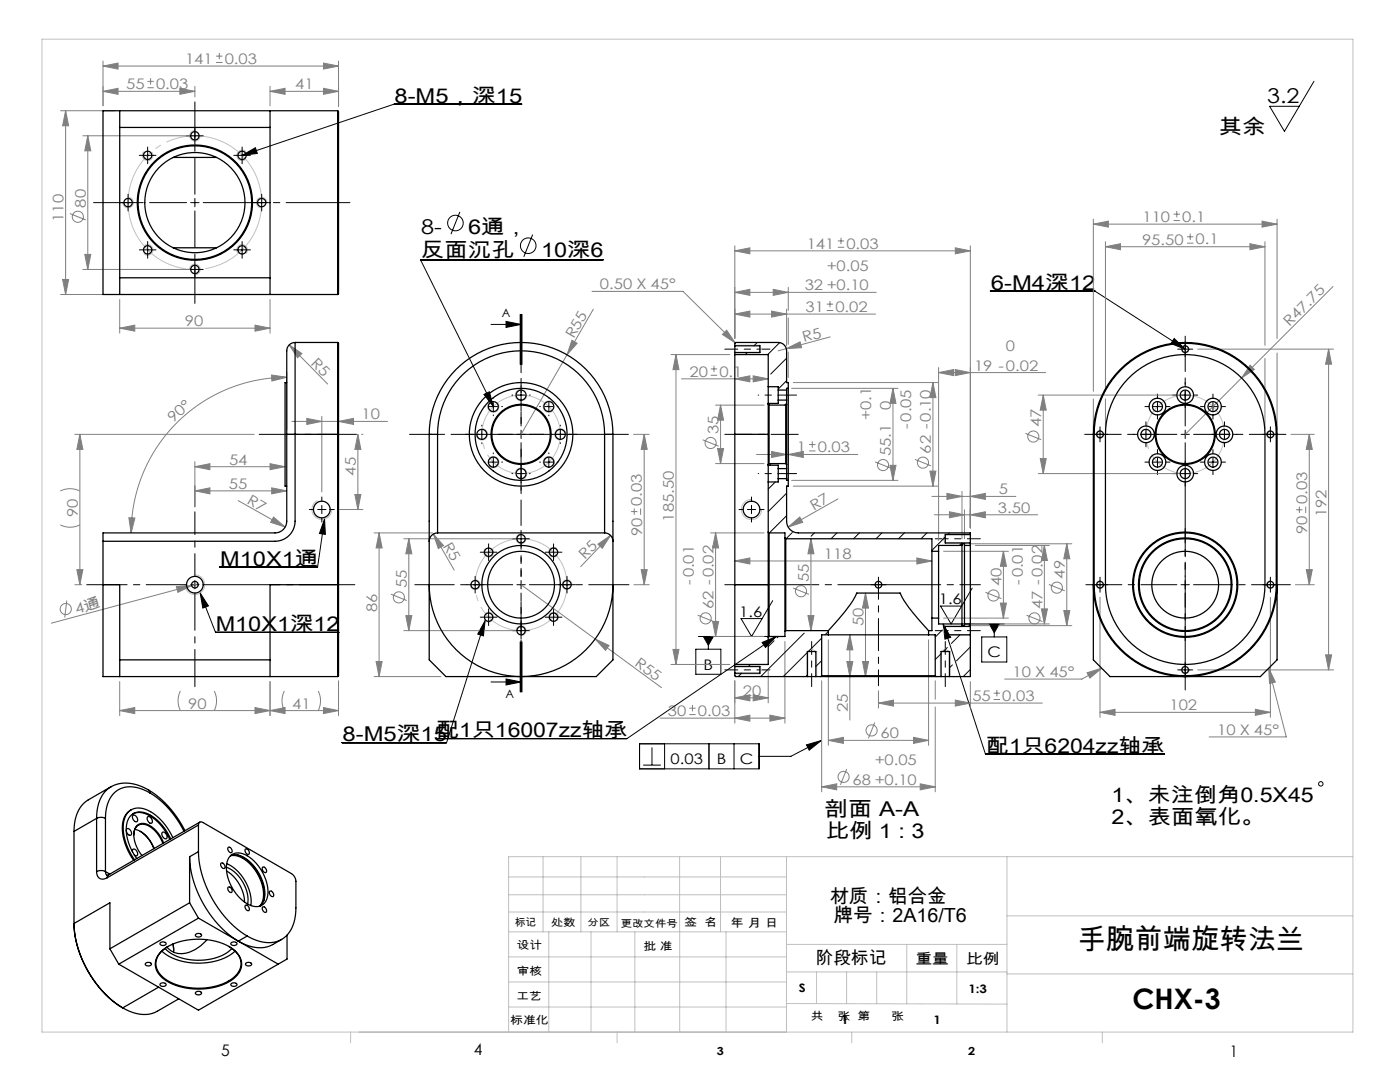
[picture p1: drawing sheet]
<svg xmlns="http://www.w3.org/2000/svg" width="279mm" height="216mm" viewBox="0 0 279 216" stroke-linecap="round" stroke-linejoin="round" font-family="sans-serif">
<g fill="none" stroke="#808080" stroke-width=".2">
<path d="M20.6 18.2l3-.6v1.2zM20.6 18.2h18.3M20.6 13.2l3-.6v1.2zM20.6 12.2v8.9M20.6 13.2h47M29.4 17.5h1.3M29.4 16.2h1.3M30.1 15.6v1.3M35.9 17.6l3 .6-3 .6zM38.9 17.2v2.1M43.1 12.5h1.3M43.1 11.2h1.3"/>
<path d="M43.8 10.6v1.2M53.9 18.2l3-.6v1.2zM53.9 18.2h13.7M53.9 17.2v3.9M64.6 17.6l3 .6-3 .6zM64.6 12.6l3 .6-3 .6zM67.6 12.2v9.1M12.1 22.1h10.8M13.1 22.1v36.7M13.1 22.1l.6 3h-1.2zM16.5 27.1h21.4M17.5 27.1l.6 3h-1.2z"/>
<path d="M17.5 27.1v26.7M12.1 58.8h10.8M12.5 55.8h1.2l-.6 3zM13.9 42.6l3.2 1.3M16.5 53.8h21.4M16.9 50.8h1.2l-.6 3zM23.9 59.8v6.7M53.9 59.8v6.7M118.1 58.1h18.2l10.4 10.3M146.6 58.3l3-.6v1.2zM146.6 58.3h28.3M146.6 50.1l3-.6v1.2z"/>
<path d="M146.6 49.1v18.4M146.6 50.1h47M154.3 57.7l3 .6-3 .6zM157.3 57.3v4.6M167.2 49.3h1.3M167.2 48.1h1.3M167.8 47.4v1.3M190.6 49.5l3 .6-3 .6zM193.6 49.1v56.2M218.2 44.7l3-.6v1.2zM218.2 43.7v34.4M218.2 44.7h36.7"/>
<path d="M220.6 49.2l3-.6v1.2zM220.6 48.2v29.9M220.6 49.2h31.8M234.2 44h1.3M234.2 42.7h1.3M234.8 42.1v1.3M236.9 48.5h1.3M236.9 47.2h1.3M237.5 46.6v1.3M249.4 48.6l3 .6-3 .6zM251.9 44.1l3 .6-3 .6zM252.4 48.2v20.7"/>
<path d="M254.9 43.7v23.9M266 57.2l-29.5 29.5M23.9 65.5l3-.6v1.2zM23.9 65.5h30M50.9 64.9l3 .6-3 .6zM54.2 74.8l3 .5-2.9 .7zM57.2 75.3a31.1 31.1 0 0 0-31 31M57.2 74.3v11.4M57.7 68.8l2.5 1.7-.8 .9zM57.7 68.8l7.7 7.8M114.1 67.9l1.1 .6-2 2.3zM118.4 61.7l-14.4 25"/>
<path d="M133.9 70.8h11.7M134.9 70.8l.6 3h-1.2zM134.9 70.8v61.8M136 75.6h17.3M141.9 74.9h1.2M141.9 73.6h1.2M142.5 73v1.2M145 65.9l1.7 2.5-2.5-1.7zM146.6 62.7l3-.6v1.2zM146.6 75.6l3-.6v1.2zM146.6 62.7h28.1M150.3 75l3 .6-3 .6z"/>
<path d="M154 62.1l3 .6-3 .6zM156.9 69.6l2.8-1.4 .3 1.2zM157 61.7v7.3M157.3 63.4v5.3M157.3 70.2v5.1M158 77.5h21.2M158.3 76.3h28.9M165 62h1.3M165 60.7h1.3M165.6 60.1v1.2M165.7 67.2l-10.4 2.8M178.2 77.5v18.4"/>
<path d="M178.2 77.5l.6 3h-1.2zM186.2 76.3l.6 3h-1.2zM186.2 76.3v20.7M187.3 74.3l3-.6v1.2zM187.3 73.3v34.5M187.3 74.3h21.4M190.6 73.7l3 .6-3 .6zM207.2 78.8h28.3M208.2 78.8l.6 3h-1.2zM208.2 78.8v15.7M218.2 79.6v6.1M220.6 79.6v6.1"/>
<path d="M239 69.7h27.2M249.5 72.9l.8 .8-2.5 1.7zM252.4 71.5v14.2M254.9 70.4v15.3M265.2 69.7l.6 3h-1.2zM265.2 69.7v64M12 98a4.4 4.4 0 0 1 3.9 0M14.9 86.7h35.8M15.9 86.7v30M15.9 86.7l.6 3h-1.2zM38.9 93.1l3-.6v1.2zM38.9 97.9l3-.6v1.2z"/>
<path d="M38.9 92.1v9M38.9 93.1h18M38.9 97.9h18.3M47.5 99.9l9.4 5.3M53.9 92.5l3 .6-3 .6zM54.2 97.3l3 .6-3 .6zM58.2 84.1h19.1M61.2 83.5l3 .6-3 .6zM64.2 83.1v15.1M67.6 84.1l3-.6v1.2zM70.8 98.7h1.2l-.6 3zM71.4 86.7l.6 3h-1.2z"/>
<path d="M71.4 86.7v15M72.2 86.7h.2M126.4 86.7h3.2M128.6 86.7v30M128.6 86.7l.6 3h-1.2zM140.2 87.8l3.2 1.2M142.8 80.8h9.7M142.8 92.5h9.7M143.2 89.5h1.2l-.6 3zM143.8 80.8v11.7M143.8 80.8l.6 3h-1.2zM151 90.7h20.2"/>
<path d="M154 90.1l3 .6-3 .6zM157.3 90.7l3-.6v1.2zM158 95.9h21.2M158.3 97h28.9M161.5 90h1.2M161.5 88.7h1.2M162.1 88.1v1.2M167.2 99.6l-9.9 5.6M174.6 92.2l3.2 1.2M177.6 92.9h1.2l-.6 3zM182.6 91.7l3.2 1.2M185.6 94h1.2l-.6 3z"/>
<path d="M186 99.1h16.7M189 98.5l3 .6-3 .6zM192 98.1v9.4M193.6 99.1l3-.6v1.2zM204.6 86.5l3.2 1.2M207.2 94.5h28.3M207.6 91.5h1.2l-.6 3zM257.6 86.7h4.7M261.3 86.7l.6 3h-1.2zM261.3 86.7v30M12 104.7a4.4 4.4 0 0 0 3.9 0M13.3 119.8l-.4 3.4"/>
<path d="M14.9 116.7h1.4M15.3 113.7h1.2l-.6 3zM25.7 103.3l1.2 .1-.7 2.9zM35.2 117l3-.2-2.7 1.4zM38.2 116.8l-28 7.5M39.5 116.5l-1.3 .3M54.6 103.2l2.3 2-2.9-1zM67.7 101.7h4.7M74.7 106.3h11.6M75.7 106.3l.6 3h-1.2zM75.7 106.3v28.7M78 118.6l3.2 1.2"/>
<path d="M80.6 107.5h22.4M81.6 107.5l.6 3h-1.2zM81.6 107.5v18.3M86.5 106.6l2 2.3-1 .6zM86.5 106.6l4.2 7.2M104 116.7l28 20.5M119.3 108.6l2.5-1.8-1.6 2.6zM121.8 106.8l-5.9 6.3M125.9 102.1h1.3M126.5 116.7h3.1M126.6 101.4v1.3M127.8 101.4v1.3"/>
<path d="M128 113.7h1.2l-.6 3zM141.8 106.3h10.7M142.8 106.3v20.7M142.8 106.3l.6 3h-1.2zM146.6 111.9l3-.6v1.2zM146.6 111.9h39.4M157.3 105.2l2.3-2 .6 1zM158.3 117.3l3.1 1.3M161.8 107.5l.6 3h-1.2zM161.8 107.5v18.3M172.7 118.3l.6 3h-1.2zM172.7 118.3v16.7"/>
<path d="M183 111.3l3 .6-3 .6zM186.5 102.7h20.6M188.3 110h13M189.5 102.1l3 .6-3 .6zM192.5 101.7v5.8M193.5 108.5h20.4M193.6 102.7l3-.6v1.2zM194.6 108.8h14.8M196.7 118.2l3.2 1.3M200.3 110l.6 3h-1.2zM200.3 110v13.3M208.4 108.8v15.7"/>
<path d="M208.4 108.8l.6 3h-1.2zM209.3 116.6l3.2 1.3M212.9 108.5l.6 3h-1.2zM212.9 108.5v16.3M219.5 119.2v23.9M253.5 119.2v23.9M258.5 116.7h3.8M258.7 101.7h1.2M259.3 101.1v1.3M260.6 101.1v1.3M260.7 113.7h1.2l-.6 3zM23.9 136v6.8"/>
<path d="M36 137.9a4.4 4.4 0 0 0 0 3.9M42.8 137.9a4.4 4.4 0 0 1 0 3.9M53.9 136v6.8M56.7 137.9a4.4 4.4 0 0 0 0 3.9M63.5 137.9a4.4 4.4 0 0 1 0 3.9M67.6 135.8v7M74.7 135h13.3M75.1 132h1.2l-.6 3zM80.6 125.8h22.4M81 122.8h1.2l-.6 3zM118.8 127.5l2.8 1.3-.8 1zM133.9 132.6h11.7"/>
<path d="M134.3 129.6h1.2l-.6 3zM139.2 122.8l3.2 1.2M141.8 127h10.7M142.2 124h1.2l-.6 3zM146.6 135.8v8.5M146.6 139.2l3-.6v1.2zM146.6 139.2h6.7M150.3 138.6l3 .6-3 .6zM153.3 133.6v6.6M156.6 128v16.3M161.2 122.8h1.2l-.6 3zM164 135.8v22.2"/>
<path d="M164.8 135h5.8M165.3 127.7v21M169 132h1.2l-.6 3zM169.6 126.7l.6 3h-1.2zM169.6 126.7v17M172.1 132h1.2l-.6 3zM175.3 137.8v3.5M185.3 127.7v21M186.6 135.8v3.7M188.3 123.3h13M190.6 139.7l3 .6-3 .6zM193.5 124.8h20.4"/>
<path d="M193.6 136v5.3M194.6 124.5h14.8M198.3 139.6h1.3M198.3 138.3h1.3M198.9 137.7v1.2M199.7 120.3h1.2l-.6 3zM204.9 122.8l3.1 1.2M207.8 121.5h1.2l-.6 3zM212.3 121.8h1.2l-.6 3zM216.9 134.2l3-.9-2.4 2zM219.9 133.3l-4 2.2h-15.4M239 133.7h27.2"/>
<path d="M253.2 133.3l1.3 2.8-1.1 .3zM253.2 133.3l3.5 13.7h-15.4M264.6 130.7h1.2l-.6 3zM23.9 141.8h43.7M23.9 141.8l3-.6v1.2zM50.9 141.2l3 .6-3 .6zM53.9 141.8l3-.6v1.2zM64.6 141.2l3 .6-3 .6zM131.7 143.3h24.9M137.6 142.6h1.2M137.6 141.3h1.2M138.2 140.7v1.2"/>
<path d="M146.6 143.3l3-.6v1.2zM153.6 142.7l3 .6-3 .6zM164 157l3-.6v1.2zM164 157h22.6M165.3 147.7l3-.6v1.2zM165.3 147.7h20M169 153.4l-1.3 3.2M174.6 144.2l-1.3 3.1M175.3 140.3l3-.6v1.2zM175.3 140.3h32.7M182.3 147.1l3 .6-3 .6zM183.6 156.4l3 .6-3 .6z"/>
<path d="M186.6 141.1v16.9M219.5 142.1l3-.6v1.2zM219.5 142.1h34M250.5 141.5l3 .6-3 .6z"/>
<circle cx="15.5" cy="43.3" r="1.11"/>
<circle cx="141.8" cy="88.4" r="1.11"/>
<circle cx="176.2" cy="92.8" r="1.11"/>
<circle cx="184.2" cy="92.3" r="1.11"/>
<circle cx="206.2" cy="87.1" r="1.11"/>
<circle cx="79.6" cy="119.2" r="1.11"/>
<circle cx="159.9" cy="118" r="1.11"/>
<circle cx="198.3" cy="118.8" r="1.11"/>
<circle cx="210.9" cy="117.3" r="1.11"/>
<circle cx="13.1" cy="121.5" r="1.11"/>
<circle cx="140.8" cy="123.4" r="1.11"/>
<circle cx="206.4" cy="123.4" r="1.11"/>
<circle cx="168.4" cy="155" r="1.11"/>
<circle cx="173.9" cy="145.7" r="1.11"/>
</g>
<g fill="none" stroke="#000" stroke-width=".2">
<path d="M262.2 16.2l-5.9 10-2.9-5h5.9M25.6 39.6v1.7M28.6 31h1.7M29.5 30.2v1.6M38.1 27.1h1.6M38.9 26.3v1.6M38.9 39.6v1.7M47.5 31h1.7M48.3 31l2.7-1.5 .4 1.1zM48.3 30.2v1.6M52.2 39.6v1.7M104.1 20.8h-25.4l-30.4 10.2"/>
<path d="M24.7 40.4h1.7M28.6 49.9h1.7M29.5 49v1.7M38.1 40.4h1.6M38.1 53.8h1.6M38.9 52.9v1.7M47.5 49.9h1.7M48.3 49v1.7M51.4 40.4h1.7M91.8 42.3l-1.8 4.4M106.3 46.8l-1.8 4.5M120.4 51.8h-36.5l14.6 29.3"/>
<path d="M197.6 58.1h20.9l18 11.6M96.6 78.7l1.1-.5 .8 2.9zM98 64.7h6M101 64.1l3 .6-3 .6zM103.2 78.8h1.6M103.8 62.7v10M104 62.7v10M104 78v1.7M104.2 62.7v10M234.3 67.5l2.2 2.2-2.8-1.1zM235.7 78.8h1.7M235.7 69.7h1.7"/>
<path d="M236.5 68.8v1.7M236.5 78v1.7M95.3 86.7h1.7M96.2 85.8v1.7M97.6 81.1h1.7M97.6 92.2h1.7M98.5 80.3v1.7M98.5 91.4v1.6M103.2 86.7h1.6M103.2 94.5h1.6M104 85.8v1.7M104 93.7v1.6"/>
<path d="M108.7 81.1h1.7M108.7 92.2h1.7M109.5 80.3v1.7M109.5 91.4v1.6M111 86.7h1.7M111.8 85.8v1.7M218.7 86.7h1.7M219.5 85.8v1.7M227.9 86.7h1.6M228.7 85.8v1.7M230.2 81.1h1.6M230.2 92.2h1.6"/>
<path d="M231 80.3v1.7M231 91.4v1.6M235.7 86.7h1.7M235.7 94.5h1.7M236.5 85.8v1.7M236.5 93.7v1.6M241.2 81.1h1.7M241.2 92.2h1.7M242.1 80.3v1.7M242.1 91.4v1.6M243.5 86.7h1.7M244.4 85.8v1.7"/>
<path d="M252.7 86.7h1.7M253.5 85.8v1.7M38.1 116.7h1.6M38.9 115.8v1.7M39.9 118.3l3.1 7.9h24.6M39.9 118.3l1.7 2.6-1.1 .4zM63.4 101.7h1.7M64.2 100.8v1.7M64.8 103.6l-1.4 9.6h-19.6M64.8 103.6l.1 3-1.2-.1zM94 116.7h1.7M94.8 115.8v1.7"/>
<path d="M96.7 110.2h1.6M97.5 109.4v1.6M103.2 116.7h1.6M103.2 107.5h1.6M104 106.7v1.6M104 115.8v1.7M109.6 110.2h1.7M110.5 109.4v1.6M112.3 116.7h1.7M113.2 115.8v1.7M149.1 101.7h1.7M150 100.8v1.7"/>
<path d="M154.2 119.9l-4.2 7.1-2.1-3.6h4.2M174.5 116.7h1.6M175.3 115.8v1.7M194 117.4l-4.2 7.1-2.1-3.6h4.2M218.7 116.7h1.7M219.5 115.8v1.7M235.7 116.7h1.7M236.5 115.8v1.7M252.7 116.7h1.7M253.5 115.8v1.7M96.7 123.2h1.6M96.8 123.8l-7.7 24.4h-20.8"/>
<path d="M96.8 123.8l-.3 3.1-1.2-.4zM97.5 122.3v1.7M98 136.1h6M101 135.5l3 .6-3 .6zM103.2 125.8h1.6M103.8 128.1v10M104 125v1.7M104 128.1v10M104.2 128.1v10zM109.6 123.2h1.7M110.5 122.3v1.7M138.9 129.5h5v5h-5z"/>
<path d="M139.4 127h14.1M140.4 127h2l-1 1.8zM141.4 127v2.5M152.1 128.2l2.8-1.2-2.1 2.2zM154.9 127l-29.8 20.4h-38.1M188.2 124.5l1.5 2.7-1.1 .3zM188.2 124.5l8.5 26h35.7M192 124.5h8.4M195.9 127.1h5v5h-5zM197.4 124.5h2l-1 1.8zM198.4 124.5v2.6M235.7 133.7h1.7"/>
<path d="M236.5 132.8v1.7M127.6 148.4h23.9v5h-23.9zM128.4 152.7h3.5M130.1 149.1v3.6M132.6 148.4v5M141.5 148.4v5M146.5 148.4v5M160.9 148.6l3-.8-2.4 1.9zM163.9 147.8l-6.1 3.1h-6.3"/>
<circle cx="90.9" cy="44.5" r="1.56"/>
<circle cx="105.4" cy="49" r="1.56"/>
<circle cx="263.6" cy="156.4" r=".44"/>
</g>
<path d="M51.6 36.5a13.3 13.3 0 0 0-22.2-5.4 13.3 13.3 0 0 0 5.8 22.2 13.3 13.3 0 0 0 16.7-15.8l-.3-1" fill="none" stroke="#c0c0c0" stroke-width=".2" stroke-dasharray="30.5 1.3 1.3 1.3" stroke-dashoffset="7.6" stroke-linecap="butt"/>
<path d="M111.5 84.4a7.8 7.8 0 0 0-13.1-3.2 7.8 7.8 0 0 0 3.6 13 7.8 7.8 0 0 0 9.6-9.4l-.1-.4M244 84.4a7.8 7.8 0 0 0-13.1-3.2 7.8 7.8 0 0 0 3.6 13 7.8 7.8 0 0 0 9.6-9.4l-.1-.4" fill="none" stroke="#c0c0c0" stroke-width=".2" stroke-dasharray="30.5 1.3 1.3 1.3" stroke-dashoffset="7.8" stroke-linecap="butt"/>
<path d="M112.8 114a9.2 9.2 0 0 0-15.3-3.8 9.2 9.2 0 0 0 3.9 15.3 9.2 9.2 0 0 0 11.6-10.7l-.2-.8" fill="none" stroke="#c0c0c0" stroke-width=".2" stroke-dasharray="30.5 1.3 1.3 1.3" stroke-dashoffset="3.6" stroke-linecap="butt"/>
<g fill="none" stroke="#c0c0c0" stroke-width=".2">
<path d="M8.4 7.8h261.6v198.1h-261.6zM25.6 39.4a1.06 1.06 0 0 1 1 1.1 1.06 1.06 0 0 1-1.1 1 1.06 1.06 0 0 1-1-1.1M28.7 30.3a1.06 1.06 0 0 0 0 1.4 1.06 1.06 0 0 0 1.5 .1 1.06 1.06 0 0 0 0-1.5M38.9 26a1.06 1.06 0 0 0-1.1 1.1 1.06 1.06 0 0 0 1.1 1.1 1.06 1.06 0 0 0 1.1-1.1M49.1 30.3a1.06 1.06 0 0 0-1.5-.1 1.06 1.06 0 0 0-.1 1.5 1.06 1.06 0 0 0 1.5 .1M28.7 49.1a1.06 1.06 0 0 1 1.5 0 1.06 1.06 0 0 1 0 1.5 1.06 1.06 0 0 1-1.5 0M37.8 53.7a1.06 1.06 0 0 1 1.1-1 1.06 1.06 0 0 1 1.1 1.1 1.06 1.06 0 0 1-1.1 1M47.5 50.6a1.06 1.06 0 0 1 .1-1.5 1.06 1.06 0 0 1 1.5 0 1.06 1.06 0 0 1 0 1.5M53.3 40.4a1.06 1.06 0 0 0-1.1-1 1.06 1.06 0 0 0-1 1 1.06 1.06 0 0 0 1 1.1M104 77.7a1.14 1.14 0 0 0-1.1 1.1 1.14 1.14 0 0 0 1 1.2 1.14 1.14 0 0 0 1.2-1.1M146.6 68.9h5l.4 .8-.4 .7h-5M236.5 68.9a.75 .75 0 0 0-.7 .8 .75 .75 0 0 0 .7 .7 .75 .75 0 0 0 .8-.7"/>
<path d="M63.3 99.9a1.98 1.98 0 0 0-.1 3.5 1.98 1.98 0 0 0 3-1.7M96.2 85.5a1.14 1.14 0 0 1 1.1 1.2 1.14 1.14 0 0 1-1.2 1.1 1.14 1.14 0 0 1-1.1-1.1M97.6 80.3a1.14 1.14 0 0 0 0 1.6 1.14 1.14 0 0 0 1.6 .1 1.14 1.14 0 0 0 .1-1.6M97.7 91.3a1.14 1.14 0 0 1 1.6 .1 1.14 1.14 0 0 1-.1 1.6 1.14 1.14 0 0 1-1.6 0M102.9 94.4a1.14 1.14 0 0 1 1.1-1 1.14 1.14 0 0 1 1.1 1.1 1.14 1.14 0 0 1-1.1 1.1M108.7 93a1.14 1.14 0 0 1 .1-1.6 1.14 1.14 0 0 1 1.6 0 1.14 1.14 0 0 1-.1 1.6M110.3 80.3a1.14 1.14 0 0 0-1.6 0 1.14 1.14 0 0 0 0 1.6 1.14 1.14 0 0 0 1.6 .1M113 86.7a1.14 1.14 0 0 0-1.1-1.2 1.14 1.14 0 0 0-1.2 1.1 1.14 1.14 0 0 0 1 1.2M150 99.7a2.02 2.02 0 0 0-2 2 2.02 2.02 0 0 0 2 2 2.02 2.02 0 0 0 2-2M219.5 85.9a.77 .77 0 0 0-.7 .8 .77 .77 0 0 0 .7 .7 .77 .77 0 0 0 .8-.7M253.5 85.9a.77 .77 0 0 0-.7 .8 .77 .77 0 0 0 .7 .7 .77 .77 0 0 0 .8-.7M38.9 114.7a1.96 1.96 0 0 1 2 2 1.96 1.96 0 0 1-2 1.9 1.96 1.96 0 0 1-2-1.9"/>
<path d="M94.9 115.7a.98 .98 0 0 1 .9 1 .98 .98 0 0 1-1 1 .98 .98 0 0 1-1-1M96.8 109.5a.98 .98 0 0 0 0 1.4 .98 .98 0 0 0 1.4 0 .98 .98 0 0 0 0-1.4M104 106.5a.98 .98 0 0 0-1 1 .98 .98 0 0 0 1 1 .98 .98 0 0 0 1-.9M111.2 109.5a.98 .98 0 0 0-1.4 0 .98 .98 0 0 0 0 1.4 .98 .98 0 0 0 1.3 0M114.1 116.7a.98 .98 0 0 0-.9-1 .98 .98 0 0 0-1 .9 .98 .98 0 0 0 .9 1.1M193.6 106.6h-5l-.4 .9 .4 .9h5M219.5 115.9a.77 .77 0 0 0-.7 .8 .77 .77 0 0 0 .7 .7 .77 .77 0 0 0 .8-.7M253.5 115.9a.77 .77 0 0 0-.7 .8 .77 .77 0 0 0 .7 .7 .77 .77 0 0 0 .8-.7M96.9 122.4a.98 .98 0 0 1 1.3 .1 .98 .98 0 0 1 0 1.4 .98 .98 0 0 1-1.4-.1M103 125.8a.98 .98 0 0 1 1-.9 .98 .98 0 0 1 1 1 .98 .98 0 0 1-1 .9M109.7 123.8a.98 .98 0 0 1 .1-1.4 .98 .98 0 0 1 1.4 .1 .98 .98 0 0 1 0 1.3M146.6 132.9h5l.4 .8-.4 .8h-5"/>
<path d="M161 135v-5l1-.5 1 .5v5M187.7 135v-5l.9-.5 1.1 .5v5M193.6 125l-5-.1-.4 .9 .4 .9h5M236.5 132.9a.78 .78 0 0 0-.7 .8 .78 .78 0 0 0 .7 .7 .78 .78 0 0 0 .8-.7M101.5 178.5h55.5M101.5 175h55.5M108.4 170.9v15M115.9 170.9v15M123.2 170.9v15M135.6 170.9v15M143.8 170.9v15M157 170.9v35"/>
<path d="M201 170.9v35M270 170.9h-168.5v35M101.5 195.9h55.5M101.5 190.9h55.5M101.5 185.9h55.5M101.5 182h55.5M109.5 185.9v20M118 185.9v20M126.7 185.9v20M135.7 185.9v20M144.9 185.9v20M157 188.4h44"/>
<path d="M157 193.9h44M163 193.9v6.4M169 193.9v6.4M175 193.9v6.4M181 188.4v11.9M191 188.4v11.9M201 194.3h69M201 182.7h69M70 205.9v2.2M101.5 200.9h55.5M123.2 205.9v2.2M157 200.2l44 .2"/>
<path d="M170 205.9v2.2M220 205.9v2.2"/>
</g>
<path d="M104 115v-7M104 118.3v7" fill="none" stroke="#000" stroke-width=".2" stroke-dasharray="30.5 1.3 1.3 1.3" stroke-dashoffset="28.9"/>
<path d="M102.3 116.7h-19.5" fill="none" stroke="#000" stroke-width=".2" stroke-dasharray="30.5 1.3 1.3 1.3" stroke-dashoffset="22.6"/>
<path d="M105.7 116.7h19.8" fill="none" stroke="#000" stroke-width=".2" stroke-dasharray="30.5 1.3 1.3 1.3" stroke-dashoffset="22.5"/>
<g fill="none" stroke="#000" stroke-width=".2" stroke-dasharray="30.5 1.3 1.3 1.3">
<path d="M25.6 39.6v-.8M28.6 31h-.8M29.5 30.2v-.9M29.5 31.8v.9M30.3 31h.8M38.1 27.1h-.9M38.9 26.3v-.9M38.9 27.9v.9M39.7 27.1h.9M47.5 31h-.8M48.3 30.2v-.9M48.3 31.8v.9"/>
<path d="M49.2 31h.8M52.2 39.6v-.8M24.7 40.4h-.8M25.6 41.3v.8M26.4 40.4h.8M28.6 49.9h-.8M29.5 49v-.8M29.5 50.7v.8M30.3 49.9h.8M38.1 53.8h-.9M38.9 52.9v-.8M38.9 54.6v.8"/>
<path d="M39.7 53.8h.9M47.5 49.9h-.8M48.3 49v-.8M48.3 50.7v.8M49.2 49.9h.8M51.4 40.4h-.8M52.2 41.3v.8M53.1 40.4h.8M98.5 79.5v-.2M102.3 78.8h-.1M104 77.2v-.2M105.7 78.8h.1"/>
<path d="M109.5 79.5v-.2M159 78.8h-3.7M231 79.5v-.9M234.9 78.8h-.9M235.7 69.7h-.7M236.5 77.2v-.9M236.5 68.8v-.6M236.5 70.5v.7M237.4 69.7h.6M238.2 78.8h.8M242.1 79.5v-.9M96.2 85v-.2"/>
<path d="M96.2 88.3v.2M96.8 92.2h-.2M96.8 81.1h-.2M98.5 90.5v-.1M98.5 93.9v.1M98.5 82.8v.2M100.1 92.2h.2M100.1 81.1h.2M102.3 94.5h-.1M104 92.8v-.1M104 96.2v.1M104 80.5v.2"/>
<path d="M105.7 94.5h.1M107.9 81.1h-.2M107.9 92.2h-.2M109.5 82.8v.2M109.5 90.5v-.1M109.5 93.9v.1M110.2 86.7h-.2M111.2 81.1h.2M111.2 92.2h.2M111.8 85v-.2M111.8 88.3v.2M113.5 86.7h.2"/>
<path d="M159 94.5h-3.7M218.7 86.7h-.7M219.5 85.8v-.6M219.5 87.5v.7M220.4 86.7h.6M227 86.7h-.8M228.7 85v-.8M228.7 88.3v.9M229.3 81.1h-.8M229.3 92.2h-.8M230.4 86.7h.8M231 82.8v.8"/>
<path d="M231 90.5v-.8M231 93.9v.8M232.7 81.1h.8M232.7 92.2h.8M234.9 94.5h-.9M236.5 92.8v-.8M236.5 96.2v.8M236.5 80.5v.8M238.2 94.5h.8M240.4 92.2h-.8M240.4 81.1h-.8M242.1 90.5v-.8"/>
<path d="M242.1 93.9v.8M242.1 82.8v.8M242.7 86.7h-.8M243.7 92.2h.9M243.7 81.1h.9M244.4 85v-.8M244.4 88.3v.9M246 86.7h.9M252.7 86.7h-.7M253.5 85.8v-.6M253.5 87.5v.7M254.4 86.7h.6"/>
<path d="M62.6 101.7h-.9M64.2 100v-.8M64.2 103.3v.9M65.9 101.7h.8M94 116.7h-.8M94.8 115.8v-.8M94.8 117.5v.8M95.7 116.7h.8M96.7 110.2h-.9M97.5 109.4v-.9M97.5 111v.9M98.3 110.2h.9"/>
<path d="M103.2 107.5h-.9M104 106.7v-.9M104 108.3v.9M104.8 107.5h.9M109.6 110.2h-.8M110.5 109.4v-.9M110.5 111v.9M111.3 110.2h.8M112.3 116.7h-.8M113.2 115.8v-.8M113.2 117.5v.8M114 116.7h.8"/>
<path d="M148.3 101.7h-.8M150 100v-.8M150 103.3v.9M151.6 101.7h.9M174.5 116.7h-.7M175.3 115.8v-.6M175.3 117.5v.7M176.1 116.7h.7M187.3 116.7h-1.3M192.5 116.7h3.1M192.5 116.7h-.5M218.7 116.7h-.7"/>
<path d="M219.5 115.8v-.6M219.5 117.5v.7M220.4 116.7h.6M252.7 116.7h-.7M253.5 115.8v-.6M253.5 117.5v.7M254.4 116.7h.6M96.7 123.2h-.9M97.5 122.3v-.8M97.5 124v.8M98.3 123.2h.9M103.2 125.8h-.9"/>
<path d="M104 125v-.8M104 126.7v.8M104.8 125.8h.9M109.6 123.2h-.8M110.5 122.3v-.8M110.5 124v.8M111.3 123.2h.8M235.7 133.7h-.7M236.5 132.8v-.6M236.5 134.5v.7M237.4 133.7h.6"/>
</g>
<path d="M94.5 86.7h-12.8" fill="none" stroke="#000" stroke-width=".2" stroke-dasharray="30.5 1.3 1.3 1.3" stroke-dashoffset="26"/>
<path d="M97.8 86.7h27.6" fill="none" stroke="#000" stroke-width=".2" stroke-dasharray="30.5 1.3 1.3 1.3" stroke-dashoffset="18.6"/>
<path d="M102.3 86.7h-9.5M104 85v-9.5M104 88.3v9.5M105.7 86.7h9.5M236.5 115v-9.5M236.5 118.3v9.5" fill="none" stroke="#000" stroke-width=".2" stroke-dasharray="30.5 1.3 1.3 1.3" stroke-dashoffset="27.6"/>
<path d="M234.9 116.7h-18.2" fill="none" stroke="#000" stroke-width=".2" stroke-dasharray="30.5 1.3 1.3 1.3" stroke-dashoffset="23.3"/>
<path d="M51.7 86.7h19.5M238.2 116.7h19.3" fill="none" stroke="#000" stroke-width=".2" stroke-dasharray="30.5 1.3 1.3 1.3" stroke-dashoffset="22.7"/>
<path d="M236.5 85v-17.9" fill="none" stroke="#000" stroke-width=".2" stroke-dasharray="30.5 1.3 1.3 1.3" stroke-dashoffset="23.4"/>
<path d="M38.9 38.8v-18.5M38.9 42.1v18.4M234.9 86.7h-18.4M238.2 86.7h18.4" fill="none" stroke="#000" stroke-width=".2" stroke-dasharray="30.5 1.3 1.3 1.3" stroke-dashoffset="23.2"/>
<path d="M236.5 88.3v49.4" fill="none" stroke="#000" stroke-width=".2" stroke-dasharray="30.5 1.3 1.3 1.3" stroke-dashoffset="7.7"/>
<path d="M37.2 40.4h-18.5" fill="none" stroke="#000" stroke-width=".2" stroke-dasharray="30.5 1.3 1.3 1.3" stroke-dashoffset="23.1"/>
<path d="M40.6 40.4h29.2" fill="none" stroke="#000" stroke-width=".2" stroke-dasharray="30.5 1.3 1.3 1.3" stroke-dashoffset="17.7"/>
<path d="M175.3 116.3v10.4" fill="none" stroke="#000" stroke-width=".2" stroke-dasharray="30.5 1.3 1.3 1.3" stroke-dashoffset="27.2"/>
<path d="M187.3 116.7h4.7" fill="none" stroke="#000" stroke-width=".2" stroke-dasharray="30.5 1.3 1.3 1.3" stroke-dashoffset="30.1"/>
<path d="M186 116.7h-41.4" fill="none" stroke="#000" stroke-width=".2" stroke-dasharray="30.5 1.3 1.3 1.3" stroke-dashoffset="11.7"/>
<path d="M159.3 86.7h-14.7" fill="none" stroke="#000" stroke-width=".2" stroke-dasharray="30.5 1.3 1.3 1.3" stroke-dashoffset="25.1"/>
<path d="M155.3 78.8h-4M155.3 94.5h-4" fill="none" stroke="#000" stroke-width=".2" stroke-dasharray="30.5 1.3 1.3 1.3" stroke-dashoffset="30.4"/>
<path d="M153.6 69.7h-9M186.6 107.5h9M153.6 133.7h-9M162 128v9M186.6 125.8h9M188.6 128v9" fill="none" stroke="#000" stroke-width=".2" stroke-dasharray="30.5 1.3 1.3 1.3" stroke-dashoffset="27.9"/>
<path d="M175.3 126.7v10.1" fill="none" stroke="#000" stroke-width=".2" stroke-dasharray="30.5 1.3 1.3 1.3" stroke-dashoffset="27.3"/>
<path d="M38.9 115v-12.9" fill="none" stroke="#000" stroke-width=".2" stroke-dasharray="30.5 1.3 1.3 1.3" stroke-dashoffset="25.9"/>
<path d="M37.2 116.7h-19.9" fill="none" stroke="#000" stroke-width=".2" stroke-dasharray="30.5 1.3 1.3 1.3" stroke-dashoffset="22.4"/>
<path d="M38.9 118.3v18.7" fill="none" stroke="#000" stroke-width=".2" stroke-dasharray="30.5 1.3 1.3 1.3" stroke-dashoffset="23"/>
<path d="M40.6 116.7h30.2" fill="none" stroke="#000" stroke-width=".2" stroke-dasharray="30.5 1.3 1.3 1.3" stroke-dashoffset="15.1"/>
<path d="M104 62.7v75.4" fill="none" stroke="#000" stroke-width=".2" stroke-dasharray="6.3 1.3 1.3 1.3 5.1" stroke-dashoffset="3.6"/>
<g fill="#000">
<path d="M101 64.1l3 .6-3 .6zM101 135.5l3 .6-3 .6z"/>
<path d="M96.8 123.8l-.3 3.1-1.2-.4zM96.6 78.7l1.1-.5 .8 2.9zM152.1 128.2l2.8-1.2-2.1 2.2zM188.2 124.5l1.5 2.7-1.1 .3zM64.8 103.6l.1 3-1.2-.1zM39.9 118.3l1.7 2.6-1.1 .4zM234.3 67.5l2.2 2.2-2.8-1.1zM48.3 31l2.7-1.5 .4 1.1z"/>
<path d="M160.9 148.6l3-.8-2.4 1.9zM140.4 127l1 1.8 1-1.8zM197.4 124.5l1 1.8 1-1.8z"/>
</g>
<g fill="#808080">
<path d="M54.6 103.2l2.3 2-2.9-1z"/>
<path d="M156.9 69.6l2.8-1.4 .3 1.2z"/>
<path d="M35.2 117l3-.2-2.7 1.4z"/>
<path d="M157.3 105.2l2.3-2 .6 1z"/>
<path d="M119.3 108.6l2.5-1.8-1.6 2.6z"/>
<path d="M249.5 72.9l.8 .8-2.5 1.7z"/>
<path d="M114.1 67.9l1.1 .6-2 2.3z"/>
<path d="M86.5 106.6l2 2.3-1 .6z"/>
<path d="M57.7 68.8l2.5 1.7-.8 .9z"/>
<path d="M118.8 127.5l2.8 1.3-.8 1z"/>
<path d="M81 122.8h1.2l-.6 3zM81.6 107.5l.6 3h-1.2zM207.6 91.5h1.2l-.6 3zM208.2 78.8l.6 3h-1.2zM16.9 50.8h1.2l-.6 3zM17.5 27.1l.6 3h-1.2z"/>
<path d="M183.6 156.4l3 .6-3 .6zM164 157l3-.6v1.2z"/>
<path d="M250.5 141.5l3 .6-3 .6zM219.5 142.1l3-.6v1.2z"/>
<path d="M145 65.9l1.7 2.5-2.5-1.7zM187.3 74.3l3-.6v1.2zM190.6 73.7l3 .6-3 .6zM189.5 102.1l3 .6-3 .6zM193.6 102.7l3-.6v1.2zM189 98.5l3 .6-3 .6zM193.6 99.1l3-.6v1.2zM38.9 93.1l3-.6v1.2zM53.9 92.5l3 .6-3 .6zM38.9 97.9l3-.6v1.2zM54.2 97.3l3 .6-3 .6zM220.6 49.2l3-.6v1.2zM249.4 48.6l3 .6-3 .6zM253.2 133.3l1.3 2.8-1.1 .3zM216.9 134.2l3-.9-2.4 2z"/>
<path d="M20.6 18.2l3-.6v1.2zM35.9 17.6l3 .6-3 .6z"/>
<path d="M154 90.1l3 .6-3 .6zM157.3 90.7l3-.6v1.2z"/>
<path d="M146.6 62.7l3-.6v1.2zM154 62.1l3 .6-3 .6zM146.6 58.3l3-.6v1.2zM154.3 57.7l3 .6-3 .6zM146.6 75.6l3-.6v1.2zM150.3 75l3 .6-3 .6zM146.6 143.3l3-.6v1.2zM153.6 142.7l3 .6-3 .6zM146.6 111.9l3-.6v1.2zM183 111.3l3 .6-3 .6z"/>
<path d="M175.3 140.3l3-.6v1.2zM190.6 139.7l3 .6-3 .6z"/>
<path d="M23.9 141.8l3-.6v1.2zM50.9 141.2l3 .6-3 .6z"/>
<path d="M165.3 147.7l3-.6v1.2zM182.3 147.1l3 .6-3 .6z"/>
<path d="M190.6 49.5l3 .6-3 .6zM146.6 50.1l3-.6v1.2zM150.3 138.6l3 .6-3 .6zM146.6 139.2l3-.6v1.2z"/>
<path d="M53.9 18.2l3-.6v1.2zM64.6 17.6l3 .6-3 .6z"/>
<path d="M64.6 12.6l3 .6-3 .6zM20.6 13.2l3-.6v1.2zM50.9 64.9l3 .6-3 .6zM23.9 65.5l3-.6v1.2z"/>
<path d="M54.2 74.8l3 .5-2.9 .7zM25.7 103.3l1.2 .1-.7 2.9z"/>
<path d="M208.4 108.8l.6 3h-1.2zM207.8 121.5h1.2l-.6 3z"/>
<path d="M212.3 121.8h1.2l-.6 3zM212.9 108.5l.6 3h-1.2zM169 132h1.2l-.6 3zM169.6 126.7l.6 3h-1.2zM70.8 98.7h1.2l-.6 3zM71.4 86.7l.6 3h-1.2zM15.3 113.7h1.2l-.6 3zM15.9 86.7l.6 3h-1.2z"/>
<path d="M185.6 94h1.2l-.6 3zM186.2 76.3l.6 3h-1.2z"/>
<path d="M128.6 86.7l.6 3h-1.2zM128 113.7h1.2l-.6 3zM178.2 77.5l.6 3h-1.2zM177.6 92.9h1.2l-.6 3zM143.8 80.8l.6 3h-1.2zM143.2 89.5h1.2l-.6 3zM134.9 70.8l.6 3h-1.2zM134.3 129.6h1.2l-.6 3zM172.7 118.3l.6 3h-1.2zM172.1 132h1.2l-.6 3zM200.3 110l.6 3h-1.2zM199.7 120.3h1.2l-.6 3zM142.8 106.3l.6 3h-1.2zM142.2 124h1.2l-.6 3zM161.8 107.5l.6 3h-1.2zM161.2 122.8h1.2l-.6 3zM265.2 69.7l.6 3h-1.2zM264.6 130.7h1.2l-.6 3zM261.3 86.7l.6 3h-1.2zM260.7 113.7h1.2l-.6 3z"/>
<path d="M75.7 106.3l.6 3h-1.2zM75.1 132h1.2l-.6 3z"/>
<path d="M13.1 22.1l.6 3h-1.2zM12.5 55.8h1.2l-.6 3z"/>
<path d="M218.2 44.7l3-.6v1.2zM251.9 44.1l3 .6-3 .6z"/>
<path d="M53.9 141.8l3-.6v1.2zM64.6 141.2l3 .6-3 .6zM61.2 83.5l3 .6-3 .6zM67.6 84.1l3-.6v1.2z"/>
</g>
<g fill="none" stroke="#000" stroke-width=".25">
<path d="M23.9 22.1v36.7M23.9 25.4h30M34.6 31.4h8.6M53.9 22.1v36.7M67.4 22.1l.2 .2v36.3l-.2 .2M67.4 22.1v36.7M67.4 22.1h-46.8v36.7h46.8M23.9 55.4h30M34.6 49.4h8.6M57.2 76.3h-.3v20.7h.3M58.9 68.3v18.4M58.9 68.3a1.88 1.88 0 0 0-1.7 2.4v16"/>
<path d="M58.9 68.3h8.5M67.4 68.3l.2 .2v18.2M67.4 68.3v66.7M104 70a16.7 16.7 0 0 0-16.7 16.7M104 70a16.7 16.7 0 0 1 16.7 16.7M104 68.3a18.3 18.3 0 0 1 18.3 18.4M104 68.3v1.7M104 68.3a18.3 18.3 0 0 0-18.3 18.4M146.6 69v-.5l.2-.2h8.5a1.67 1.67 0 0 1 1.7 1.7v6.3h.3v1.2M146.6 70.8v15.9M146.6 69v1.3M146.6 70.8h6.7v6.4"/>
<path d="M146.6 70.3v.5M146.6 69h5v1.3h-5M153.3 77.2v3.3M153.3 77.2h2v.6M155.3 77.8v2M155.3 79.8v.7h-2M155.3 77.8h1.7M155.3 79.8h1.7M157 77.8v2M157 79.8v.9M157.3 77.5v18.4M157.3 77.5h-.3v.3"/>
<path d="M225.1 75.6a15.9 15.9 0 0 1 17.4-3.7 15.9 15.9 0 0 1 9.9 14.8v30a15.9 15.9 0 0 1-15.9 15.9 15.9 15.9 0 0 1-15.9-15.9v-30a15.9 15.9 0 0 1 4.5-11.1zM236.5 68.5a18.2 18.2 0 0 0-18.1 18.2M236.5 68.3a18.3 18.3 0 0 0-18.3 18.4M236.5 68.5a18.2 18.2 0 0 1 18.2 18.2M236.5 68.3a18.3 18.3 0 0 1 18.4 18.4M236.5 68.3v.2M57.2 86.7h1.7M57.2 86.7v17.3a2.33 2.33 0 0 1-2.3 2.3h-34.3v1.7M58.9 86.7v17.3a4 4 0 0 1-4 4h-34.3M58.9 86.7h8.7M67.6 86.7v30M85.7 86.7v21.3"/>
<path d="M85.7 86.7h1.6M87.3 86.7v19.6M120.7 86.7v19.6M120.7 86.7h1.6M122.3 86.7v21.3M146.6 86.7v30M146.6 86.7h6.7M153.3 92.8v3.4M153.3 80.7v12M153.3 92.8h2v.7M153.3 80.5v.2M153.3 92.7v.1"/>
<path d="M153.3 96.2v10M153.3 80.7l.2 .1M153.5 80.8v11.7M153.5 92.5l-.2 .2M153.5 80.8h3.3M153.5 92.5h3.3M155.3 93.5v2M155.3 95.5v.7h-2M155.3 95.5h1.7M155.3 93.5h1.7M156.8 80.8v11.7M156.8 92.5l.2 .2"/>
<path d="M157 93.5v2M157 80.7v12M157 95.5v.4h.3M157 92.7v.8M157 80.7l-.2 .1M157.3 95.9v1.1h-.3v7a2.33 2.33 0 0 0 2.3 2.3h34.3v.4M218.2 86.7v45l3.3 3.3h30l3.4-3.3v-45M218.2 86.7h.2M218.4 86.7v30M254.7 86.7h.2M254.7 86.7v30M20.6 116.7v18.3h46.8"/>
<path d="M20.6 116.7h3.3v18.3M20.6 108v8.7M67.6 116.7v18.1l-.2 .2M67.6 116.7h-13.7v18.3M85.7 116.7a18.3 18.3 0 0 0 18.3 18.3 18.3 18.3 0 0 0 18.3-18.3M85.7 108v23.7l3.3 3.3h30l3.3-3.3v-23.7M87.3 106.3a1.67 1.67 0 0 0-1.6 1.7M87.3 106.3h33.4M120.7 106.3a1.67 1.67 0 0 1 1.6 1.7M146.6 116.7v15.9M146.6 116.7h6.7M153.3 106.2v21"/>
<path d="M153.3 106.2l.2 .1M153.5 106.3v20.7M153.5 106.3h3.1v1M156.6 107.3v18.7M156.6 107.3l.2 .2M156.8 107.5v18.3M156.8 107.5h29.2v2.5M186 110v13.3M186 110h1.3M187.3 110v13.3M192 108.8v15.7M192 108.8v-.3h.5v.3"/>
<path d="M192 108.8h-4.7v1.2M192.5 108.8v15.7M192.5 108.8h1.1M193.6 106.7v1.6M193.6 108.8v15.7M193.6 106.7h-5v1.6h5M193.6 108.3v.5M218.4 116.7a18.2 18.2 0 0 0 18.1 18.1M218.4 116.7h-.2a18.3 18.3 0 0 0 18.3 18.3M254.7 116.7a18.2 18.2 0 0 1-18.2 18.1M254.7 116.7h.2a18.3 18.3 0 0 1-18.4 18.3M23.9 131.7h30"/>
<path d="M146.6 133v1.3M146.6 134.3v.5l.2 .2h14.3M146.6 132.6v.4M146.6 133h5v1.3h-5M153.3 127.2v5.4h-6.7M153.5 127l-.2 .2M156.6 126v1h-3.1M156.8 125.8h8.5M156.8 125.8l-.2 .2M161.1 135h1.7M161.1 135v-5h1.7v5M162.8 135h1"/>
<path d="M163.8 135h23M164 134.8h22.6M164 134.8l-.2 .2M165.3 125.8l.5-.5a40.4 40.4 0 0 0 4.9-6.3l.3-.7h8.6a32.9 32.9 0 0 0 5.6 7.4l.1 .1M165.3 126.7h20M165.3 125.8v.9M165.3 126.7h-1.3v8.1M185.3 125.8v.9M185.3 126.7h1.3v8.1M186 123.3v2.5h-.7M186 123.3h1.3M186.6 134.8l.2 .2"/>
<path d="M186.8 135h1M187.3 123.3v1.2h4.7M187.8 135h1.7M187.8 135v-5h1.7v5M192 124.5v.3h.5v-.3M192.5 124.5h1.1M193.6 125v1.7M193.6 126.7v8.3h-4.1M193.6 125h-5v1.7h5M193.6 124.5v.5M236.5 134.8v.2M22.1 157l-4.5 2.6a6.8 6.8 0 0 0-2.8 6.3"/>
<path d="M29.6 157.6a7.2 7.2 0 0 0-7.9-.3 7.2 7.2 0 0 0-2.4 6M29.6 157.6a19.8 19.8 0 0 1 7.3 8.2M29.6 157.6l.3 .6M29.9 158.2a6.2 6.2 0 0 0-6.5-.5 6.4 6.4 0 0 0-2.4 5.6M29.9 158.2a18.7 18.7 0 0 1 6.8 7.7M14.8 165.9v18.5a21.3 21.3 0 0 0 9.7 16.7M19.3 173.9a1.29 1.29 0 0 0 .6 1.4 1.29 1.29 0 0 0 1.5-.2M19.3 173.9a1.95 1.95 0 0 1 1.7 0M19.3 163.3a1.95 1.95 0 0 1 1.7 0M19.3 163.3l-4.5 2.6M19.3 163.3v10.6M21 173.9l.1 .5 .3 .3"/>
<path d="M21 163.3v10.6M21 173.9l.9 .5M21.7 174.6l-.4 .1M21.7 174.6l-.3 .5M25.3 165.4a.8 .8 0 0 1 .8 .4 .8 .8 0 0 1-.1 .9 .93 .93 0 0 1-.7-1.3zM26.2 161.6a3.8 3.8 0 0 0-1.8 4.1 12.1 12.1 0 0 0 2.3 6M26.4 170v-.4a.62 .62 0 0 1 .7 0 .62 .62 0 0 1 .4 .6l-.1 .5-.3 .1-.3-.2M26.5 162.7a.8 .8 0 0 1 .8 .4 .8 .8 0 0 1 0 .9 .93 .93 0 0 1-.8-1.3zM26.5 162.4a4.1 4.1 0 0 1 4.4 1 11.2 11.2 0 0 1 3 4.1M26.7 166.6a1.85 1.85 0 0 1 .8-1.9 1.85 1.85 0 0 1 2.1 .1 6.7 6.7 0 0 1 2.9 3.5M26.9 165.5a5.7 5.7 0 0 1 3.8 3.8 7.3 7.3 0 0 0-2.7-3.4M29.5 163a.8 .8 0 0 1 .8 .4 .8 .8 0 0 1-.1 .9 .93 .93 0 0 1-.7-1.3z"/>
<path d="M32.4 166.1a.8 .8 0 0 1 .8 .4 .8 .8 0 0 1-.1 .9 .93 .93 0 0 1-.7-1.3zM32.7 168.2a5.9 5.9 0 0 0-4.1-3.9 2.01 2.01 0 0 0-1.9 2.6 7.2 7.2 0 0 0 1.6 3.8M34.1 167.4a9.3 9.3 0 0 0-5.5-5.3 2.76 2.76 0 0 0-3.4 3 10.1 10.1 0 0 0 2.1 6.2M34.5 167.2a10.4 10.4 0 0 0-6-5.9 3 3 0 0 0-3.8 2.8 10.9 10.9 0 0 0 2.1 7.5M37.8 171a21.5 21.5 0 0 0 9.8 16.8M37.8 171v9.1M39.6 169.9a21.5 21.5 0 0 0 9.7 16.9M39.6 164.6a.54 .54 0 0 1 .3-.5 .54 .54 0 0 1 .6 0l17.7 10.2a1.95 1.95 0 0 1 .9 1.6v5.3a7 7 0 0 1-2.9 6.3 6.8 6.8 0 0 1-6.9-.7M39.6 169.9l-1.8 1.1M39.6 164.6v5.3M39.6 164.6l-18.2 10.5M39.9 164.1l-18.2 10.5"/>
<path d="M44.1 172.2a.63 .63 0 0 1 .7 .4 .63 .63 0 0 1-.1 .7 .81 .81 0 0 1-.6-1.1zM45.2 173a7.3 7.3 0 0 1 4.2 7.4M45.2 173.8a7.8 7.8 0 0 1 3.6 6.2M45.2 172.3a8.7 8.7 0 0 1 4.9 8.4M45.5 177a.63 .63 0 0 1 .7 .4 .63 .63 0 0 1-.1 .7 .81 .81 0 0 1-.6-1.1zM45.5 169.1a.63 .63 0 0 1 .7 .3 .63 .63 0 0 1-.1 .8 .81 .81 0 0 1-.6-1.1zM45.9 170.9a2.84 2.84 0 0 1 3.9 .1 8.7 8.7 0 0 1 3.5 8.1 2.32 2.32 0 0 1-3.5 1.5 8.6 8.6 0 0 1-4.5-8.6zM46 170.8a4.6 4.6 0 0 1 4.2 1.9 7.9 7.9 0 0 1 2.1 7.4l-.5 .7M46.1 170.7a4 4 0 0 1 3.9 1.4 8.5 8.5 0 0 1 2.7 7.4l-.3 .8-.5 .5M47.4 170.6a8.9 8.9 0 0 1 5.2 9.1M49 169.4a.63 .63 0 0 1 .6 .4 .63 .63 0 0 1-.1 .7 .81 .81 0 0 1-.5-1.1zM52.4 173.1a.63 .63 0 0 1 .7 .3 .63 .63 0 0 1-.1 .7 .81 .81 0 0 1-.6-1z"/>
<path d="M53.8 177.9a.63 .63 0 0 1 .7 .3 .63 .63 0 0 1-.1 .7 .81 .81 0 0 1-.6-1zM21.9 189.3v-9.2l-7.1 4.2a21.5 21.5 0 0 0 9.7 16.8M21.9 189.3l1.8 3.1M23.7 192.4l15.9 9.2 15.9-9.2M29 192.3a.71 .71 0 0 1 1.2 .2 .65 .65 0 0 1-.6 .3 .65 .65 0 0 1-.6-.5zM31.7 197l-7.2 4.1M32 188.2a.71 .71 0 0 1 1.1 .2 .65 .65 0 0 1-.6 .3 .65 .65 0 0 1-.5-.5zM32 196.3a.71 .71 0 0 1 1.1 .2 .65 .65 0 0 1-.6 .3 .65 .65 0 0 1-.5-.5zM32 190a11.6 11.6 0 0 1 9.8-2.4 7.9 7.9 0 0 1 6.2 3.5 3.6 3.6 0 0 1-1.9 4.6 13.1 13.1 0 0 1-13.3-.3 3.4 3.4 0 0 1-.8-5.4zM32.3 189.8a12.2 12.2 0 0 0 11.2 1.9l1.8-.8 1.6-1.1M32.9 189.3a10.4 10.4 0 0 0 10 1.9l1.8-.7 1.6-1.2M33.6 188.8a3.8 3.8 0 0 0-2.3 4.5 7.3 7.3 0 0 0 5.9 3.7 12 12 0 0 0 9.8-2.3 3.3 3.3 0 0 0-.6-5.4l-.7-.5"/>
<path d="M34.7 189.7l-.2-1.3 .1 1.6M35.7 199.3l-4.3 2.5a6.8 6.8 0 0 1-6.9-.7M37.8 180.1l-15.9 9.2M37.8 180.1l1.8 3.1M39 186.5a.71 .71 0 0 1 1.2 .2 .65 .65 0 0 1-.6 .3 .65 .65 0 0 1-.6-.5zM39 198a.71 .71 0 0 1 1.2 .2 .65 .65 0 0 1-.6 .3 .65 .65 0 0 1-.6-.5zM39.6 183.2l15.9 9.2M39.6 183.2l-15.9 9.2M41.3 187.5a6.2 6.2 0 0 1-6.4 2.6l-.7-.4-.9-.7M46.1 188.2a.71 .71 0 0 1 1.2 .2 .65 .65 0 0 1-.7 .3 .65 .65 0 0 1-.5-.5zM46.1 196.3a.71 .71 0 0 1 1.2 .2 .65 .65 0 0 1-.7 .3 .65 .65 0 0 1-.5-.5zM49 180.7a.63 .63 0 0 1 .6 .3 .63 .63 0 0 1-.1 .7 .81 .81 0 0 1-.5-1z"/>
<path d="M49 192.3a.71 .71 0 0 1 1.2 .2 .65 .65 0 0 1-.6 .3 .65 .65 0 0 1-.6-.5zM49.3 186.8l-1.7 1M52.4 181a.63 .63 0 0 1 .7 .3 .63 .63 0 0 1-.1 .8 .81 .81 0 0 1-.6-1.1zM56.2 187.5a6.7 6.7 0 0 1-4.6 1.6l-2-.4-2-.9M57.3 186.6v4.8l-1.8 1"/>
<circle cx="29.5" cy="31" r=".83"/>
<circle cx="38.9" cy="27.1" r=".83"/>
<circle cx="48.3" cy="31" r=".83"/>
<circle cx="25.6" cy="40.4" r=".83"/>
<circle cx="29.5" cy="49.9" r=".83"/>
<circle cx="38.9" cy="40.4" r="11.3"/>
<circle cx="38.9" cy="53.8" r=".83"/>
<circle cx="38.9" cy="40.4" r="10"/>
<circle cx="38.9" cy="40.4" r="11.5"/>
<circle cx="48.3" cy="49.9" r=".83"/>
<circle cx="52.2" cy="40.4" r=".83"/>
<circle cx="104" cy="78.8" r="1"/>
<circle cx="236.5" cy="78.8" r="1"/>
<circle cx="236.5" cy="78.8" r="1.67"/>
<circle cx="236.5" cy="69.7" r=".67"/>
<circle cx="96.2" cy="86.7" r="1"/>
<circle cx="98.5" cy="81.1" r="1"/>
<circle cx="98.5" cy="92.2" r="1"/>
<circle cx="104" cy="94.5" r="1"/>
<circle cx="104" cy="86.7" r="10.3"/>
<circle cx="104" cy="86.7" r="9.2"/>
<circle cx="104" cy="86.7" r="6"/>
<circle cx="104" cy="86.7" r="5.8"/>
<circle cx="109.5" cy="81.1" r="1"/>
<circle cx="109.5" cy="92.2" r="1"/>
<circle cx="111.8" cy="86.7" r="1"/>
<circle cx="219.5" cy="86.7" r=".67"/>
<circle cx="228.7" cy="86.7" r="1"/>
<circle cx="228.7" cy="86.7" r="1.67"/>
<circle cx="231" cy="92.2" r="1.67"/>
<circle cx="231" cy="81.1" r="1.67"/>
<circle cx="231" cy="81.1" r="1"/>
<circle cx="231" cy="92.2" r="1"/>
<circle cx="236.5" cy="94.5" r="1"/>
<circle cx="236.5" cy="86.7" r="5.8"/>
<circle cx="236.5" cy="94.5" r="1.67"/>
<circle cx="236.5" cy="86.7" r="6"/>
<circle cx="242.1" cy="81.1" r="1"/>
<circle cx="242.1" cy="92.2" r="1"/>
<circle cx="242.1" cy="81.1" r="1.67"/>
<circle cx="242.1" cy="92.2" r="1.67"/>
<circle cx="244.4" cy="86.7" r="1.67"/>
<circle cx="244.4" cy="86.7" r="1"/>
<circle cx="253.5" cy="86.7" r=".67"/>
<circle cx="38.9" cy="116.7" r=".67"/>
<circle cx="38.9" cy="116.7" r="1.67"/>
<circle cx="64.2" cy="101.7" r="1.67"/>
<circle cx="94.8" cy="116.7" r=".83"/>
<circle cx="97.5" cy="110.2" r=".83"/>
<circle cx="104" cy="116.7" r="6.7"/>
<circle cx="104" cy="107.5" r=".83"/>
<circle cx="104" cy="116.7" r="7.8"/>
<circle cx="110.5" cy="110.2" r=".83"/>
<circle cx="113.2" cy="116.7" r=".83"/>
<circle cx="150" cy="101.7" r="1.67"/>
<circle cx="175.3" cy="116.7" r=".67"/>
<circle cx="219.5" cy="116.7" r=".67"/>
<circle cx="236.5" cy="116.7" r="10.3"/>
<circle cx="236.5" cy="116.7" r="9.2"/>
<circle cx="236.5" cy="116.7" r="9.3"/>
<circle cx="236.5" cy="116.7" r="6.7"/>
<circle cx="236.5" cy="116.7" r="10.5"/>
<circle cx="253.5" cy="116.7" r=".67"/>
<circle cx="97.5" cy="123.2" r=".83"/>
<circle cx="104" cy="125.8" r=".83"/>
<circle cx="110.5" cy="123.2" r=".83"/>
<circle cx="236.5" cy="133.7" r=".67"/>
</g>
<g fill="none" stroke="#000" stroke-width=".2">
<path d="M149.1 70.3l-.4 .5M151.1 68.3l-.6 .7M155.6 68.4l-2.4 2.4M157 71.5l-3.2 3.1M157 76l-1.7 1.6M153.9 92.5l-.3 .3M154.7 96.2l-1.4 1.4M155.4 95.5l-.1 .1M157 80.5l-.4 .3M157 98.4l-3.7 3.7M157 102.9l-3.5 3.4M158.1 106.3l-1.2 1.2"/>
<path d="M162.5 106.3l-.6 .7M167 106.3l-1.1 1.2M171.5 106.3l-1.2 1.2M176 106.3l-1.2 1.2M180.5 106.3l-1.2 1.2M185 106.3l-1.2 1.2M188.6 107.2l-2.6 2.6M189.5 106.3l-.4 .4M192 108.3l-.5 .5M193.6 106.6v.1M148 134.3l-.7 .7M149.8 132.6l-.5 .4"/>
<path d="M154.5 127.8l-1.2 1.2M155.3 127l-.2 .3M160.5 126.3l-8.7 8.7M161.1 130.2l-4.8 4.8M161.1 134.7l-.3 .3M164 127.3l-2.7 2.7M164 131.8l-1.2 1.2M165.3 126l-.7 .7M187.8 130.4l-1.2 1.2M187.8 134.9l-.1 .1M188.1 125.7l-1.5 1.4M189.1 129.2l-.8 .8"/>
<path d="M190.1 132.7l-.6 .6M191.6 126.7l-1.7 1.7M193.3 124.9v.1M193.6 124.6l-.2 .3M193.6 129.1l-2.7 2.8M193.6 133.6l-1.4 1.4"/>
</g>
<g font-size="5.6">
<text x="215.1" y="189.3">手腕前端旋转法兰</text>
<text x="226" y="201.3">CHX-3</text>
</g>
<g font-size="4.1">
<text x="78.7" y="20.6">8-M5，深15</text>
<text x="252.9" y="20.6">3.2</text>
<text x="243.2" y="26.7">其余</text>
<text x="84" y="46.7">8-</text>
<text x="93.5" y="46.7">6通，</text>
<text x="84" y="51.2">反面沉孔</text>
<text x="108" y="51.2">10深6</text>
<text x="197.8" y="57.8">6-M4深12</text>
<text x="44" y="113">M10X1通</text>
<text x="43" y="125.9">M10X1深12</text>
<text x="68.4" y="147.9">8-M5深15</text>
<text x="87.1" y="147.1">配1只16007zz轴承</text>
<text x="196.8" y="150.2">配1只6204zz轴承</text>
<text x="221.8" y="159.9">1、未注倒角0.5X45</text>
<text x="164.5" y="162.8">剖面 A-A</text>
<text x="164.8" y="167.3">比例 1 : 3</text>
<text x="221.8" y="164.5">2、表面氧化。</text>
</g>
<g font-size="3.9">
<text x="165.6" y="180.1">材质：铝合金</text>
<text x="166.3" y="184">牌号：2A16/T6</text>
</g>
<text font-size="3.5" x="162.8" y="192.3">阶段标记</text>
<g font-size="3.2">
<text x="44.2" y="210.6">5</text>
<text x="94.6" y="210.6">4</text>
<text x="245.4" y="210.9">1</text>
</g>
<g font-size="2.9" fill="#808080">
<text x="25.2" y="17.8">55</text>
<text x="31.1" y="17.8">0.03</text>
<text x="36.9" y="12.8">141</text>
<text x="44.8" y="12.7">0.03</text>
<text x="58.9" y="17.8">41</text>
<text x="17.1" y="41.4" transform="rotate(-90 17.1 41.4)">80</text>
<text x="12.7" y="44.3" transform="rotate(-90 12.7 44.3)">110</text>
<text x="228" y="44.3">110</text>
<text x="235.9" y="44.3">0.1</text>
<text x="161" y="49.6">141</text>
<text x="168.9" y="49.6">0.03</text>
<text x="227.9" y="48.8">95.50</text>
<text x="238.6" y="48.8">0.1</text>
<text x="119.7" y="57.7">0.50 X 45°</text>
<text x="160.6" y="57.9">32 +0.10</text>
<text x="165" y="54">+0.05</text>
<text x="36.9" y="65.1">90</text>
<text x="160.8" y="62.3">31</text>
<text x="166.7" y="62.2">0.02</text>
<text x="257.4" y="65.3" transform="rotate(-45 257.4 65.3)">R47.75</text>
<text x="114.5" y="67.7" transform="rotate(-60 114.5 67.7)">R55</text>
<text x="160.4" y="68.3" transform="rotate(-15 160.4 68.3)">R5</text>
<text x="200.7" y="70">0</text>
<text x="61.9" y="72.6" transform="rotate(45 61.9 72.6)">R5</text>
<text x="137.6" y="75.2">20</text>
<text x="143.6" y="75.1">0.1</text>
<text x="194.4" y="73.9">19 -0.02</text>
<text x="72.2" y="83.7">10</text>
<text x="173.9" y="83.8" transform="rotate(-90 173.9 83.8)">+0.1</text>
<text x="177.8" y="81.9" transform="rotate(-90 177.8 81.9)">0</text>
<text x="34.5" y="84.4" transform="rotate(-42 34.5 84.4)">90°</text>
<text x="143.4" y="86.6" transform="rotate(-90 143.4 86.6)">35</text>
<text x="181.9" y="85.6" transform="rotate(-90 181.9 85.6)">-0.05</text>
<text x="207.8" y="85.3" transform="rotate(-90 207.8 85.3)">47</text>
<text x="45.7" y="92.7">54</text>
<text x="71" y="94.9" transform="rotate(-90 71 94.9)">45</text>
<text x="159" y="90.3">1</text>
<text x="163.2" y="90.2">0.03</text>
<text x="177.8" y="91" transform="rotate(-90 177.8 91)">55.1</text>
<text x="185.8" y="90.5" transform="rotate(-90 185.8 90.5)">62 -0.10</text>
<text x="45.7" y="97.5">55</text>
<text x="49.1" y="100.3" transform="rotate(30 49.1 100.3)">R7</text>
<text x="128.1" y="101" transform="rotate(-90 128.1 101)">0.03</text>
<text x="162.4" y="101.9" transform="rotate(-30 162.4 101.9)">R7</text>
<text x="199.4" y="98.6">5</text>
<text x="260.8" y="100.6" transform="rotate(-90 260.8 100.6)">0.03</text>
<text x="15.5" y="103.1" transform="rotate(-90 15.5 103.1)">90</text>
<text x="128.2" y="107" transform="rotate(-90 128.2 107)">90</text>
<text x="134.5" y="104.1" transform="rotate(-90 134.5 104.1)">185.50</text>
<text x="199.1" y="102.3">3.50</text>
<text x="260.9" y="106.6" transform="rotate(-90 260.9 106.6)">90</text>
<text x="264.7" y="103.2" transform="rotate(-90 264.7 103.2)">192</text>
<text x="88.3" y="108.9" transform="rotate(60 88.3 108.9)">R5</text>
<text x="116.7" y="111.7" transform="rotate(-45 116.7 111.7)">R5</text>
<text x="164.4" y="111.5">118</text>
<text x="81.2" y="117.4" transform="rotate(-90 81.2 117.4)">55</text>
<text x="138.5" y="116.7" transform="rotate(-90 138.5 116.7)">-0.01</text>
<text x="161.4" y="116.2" transform="rotate(-90 161.4 116.2)">55</text>
<text x="199.8" y="117" transform="rotate(-90 199.8 117)">40</text>
<text x="204.1" y="116.7" transform="rotate(-90 204.1 116.7)">-0.01</text>
<text x="212.5" y="115.4" transform="rotate(-90 212.5 115.4)">49</text>
<text x="15.3" y="122.6" transform="rotate(-15 15.3 122.6)">4</text>
<text x="17" y="122.1" transform="rotate(-20 17 122.1)">通</text>
<text x="75.2" y="122.1" transform="rotate(-90 75.2 122.1)">86</text>
<text x="142.4" y="121.6" transform="rotate(-90 142.4 121.6)">62 -0.02</text>
<text x="172.3" y="125" transform="rotate(-90 172.3 125)">50</text>
<text x="208" y="121.6" transform="rotate(-90 208 121.6)">47 -0.02</text>
<text x="126.5" y="132.7" transform="rotate(36 126.5 132.7)">R55</text>
<text x="202.1" y="135.1">10 X 45°</text>
<text x="37.6" y="141.4">90</text>
<text x="58.3" y="141.4">41</text>
<text x="133.3" y="142.9">30</text>
<text x="139.3" y="142.9">0.03</text>
<text x="148.2" y="138.8">20</text>
<text x="169.2" y="142.1" transform="rotate(-90 169.2 142.1)">25</text>
<text x="194.1" y="139.9">55</text>
<text x="200" y="139.8">0.03</text>
<text x="233.4" y="141.7">102</text>
<text x="175.8" y="147.3">60</text>
<text x="242.9" y="146.6">10 X 45°</text>
<text x="174.6" y="152.7">+0.05</text>
<text x="170.2" y="156.6">68 +0.10</text>
</g>
<g font-size="2.9">
<text x="147.5" y="123">1.6</text>
<text x="187.4" y="120.5">1.6</text>
<text x="197.1" y="131.2">C</text>
<text x="140.4" y="133.6">B</text>
<text x="133.8" y="152.5">0.03</text>
<text x="143" y="152.5">B</text>
<text x="147.6" y="152.5">C</text>
<text x="182.7" y="192.3">重量</text>
<text x="192.8" y="192.4">比例</text>
</g>
<g font-size="2.3">
<text x="100.1" y="63.3">A</text>
<text x="100.9" y="139.3">A</text>
<text x="145.8" y="185">年 月 日</text>
<text x="159.4" y="198">S</text>
<text x="193.3" y="198.2">1:3</text>
<text x="167.9" y="204.4">1</text>
<text x="186.3" y="204.4">1</text>
</g>
<g font-size="2.2">
<text x="136.6" y="184.8">签 名</text>
<text x="103.1" y="189.5">设计</text>
<text x="128.4" y="189.5">批 准</text>
<text x="103.1" y="194.5">审核</text>
<text x="103" y="199.6">工艺</text>
<text x="161.8" y="203.5">共</text>
<text x="167.2" y="203.5">张 第</text>
<text x="177.9" y="203.5">张</text>
<text x="101.8" y="204.4">标准化</text>
<text x="143.1" y="210.5">3</text>
<text x="193.2" y="210.5">2</text>
</g>
<g font-size="2.1">
<text x="102.8" y="184.7">标记</text>
<text x="110" y="184.8">处数</text>
</g>
<g font-size="2">
<text x="117.3" y="184.8">分区</text>
<text x="123.9" y="184.9">更改文件号</text>
</g>
</svg>
